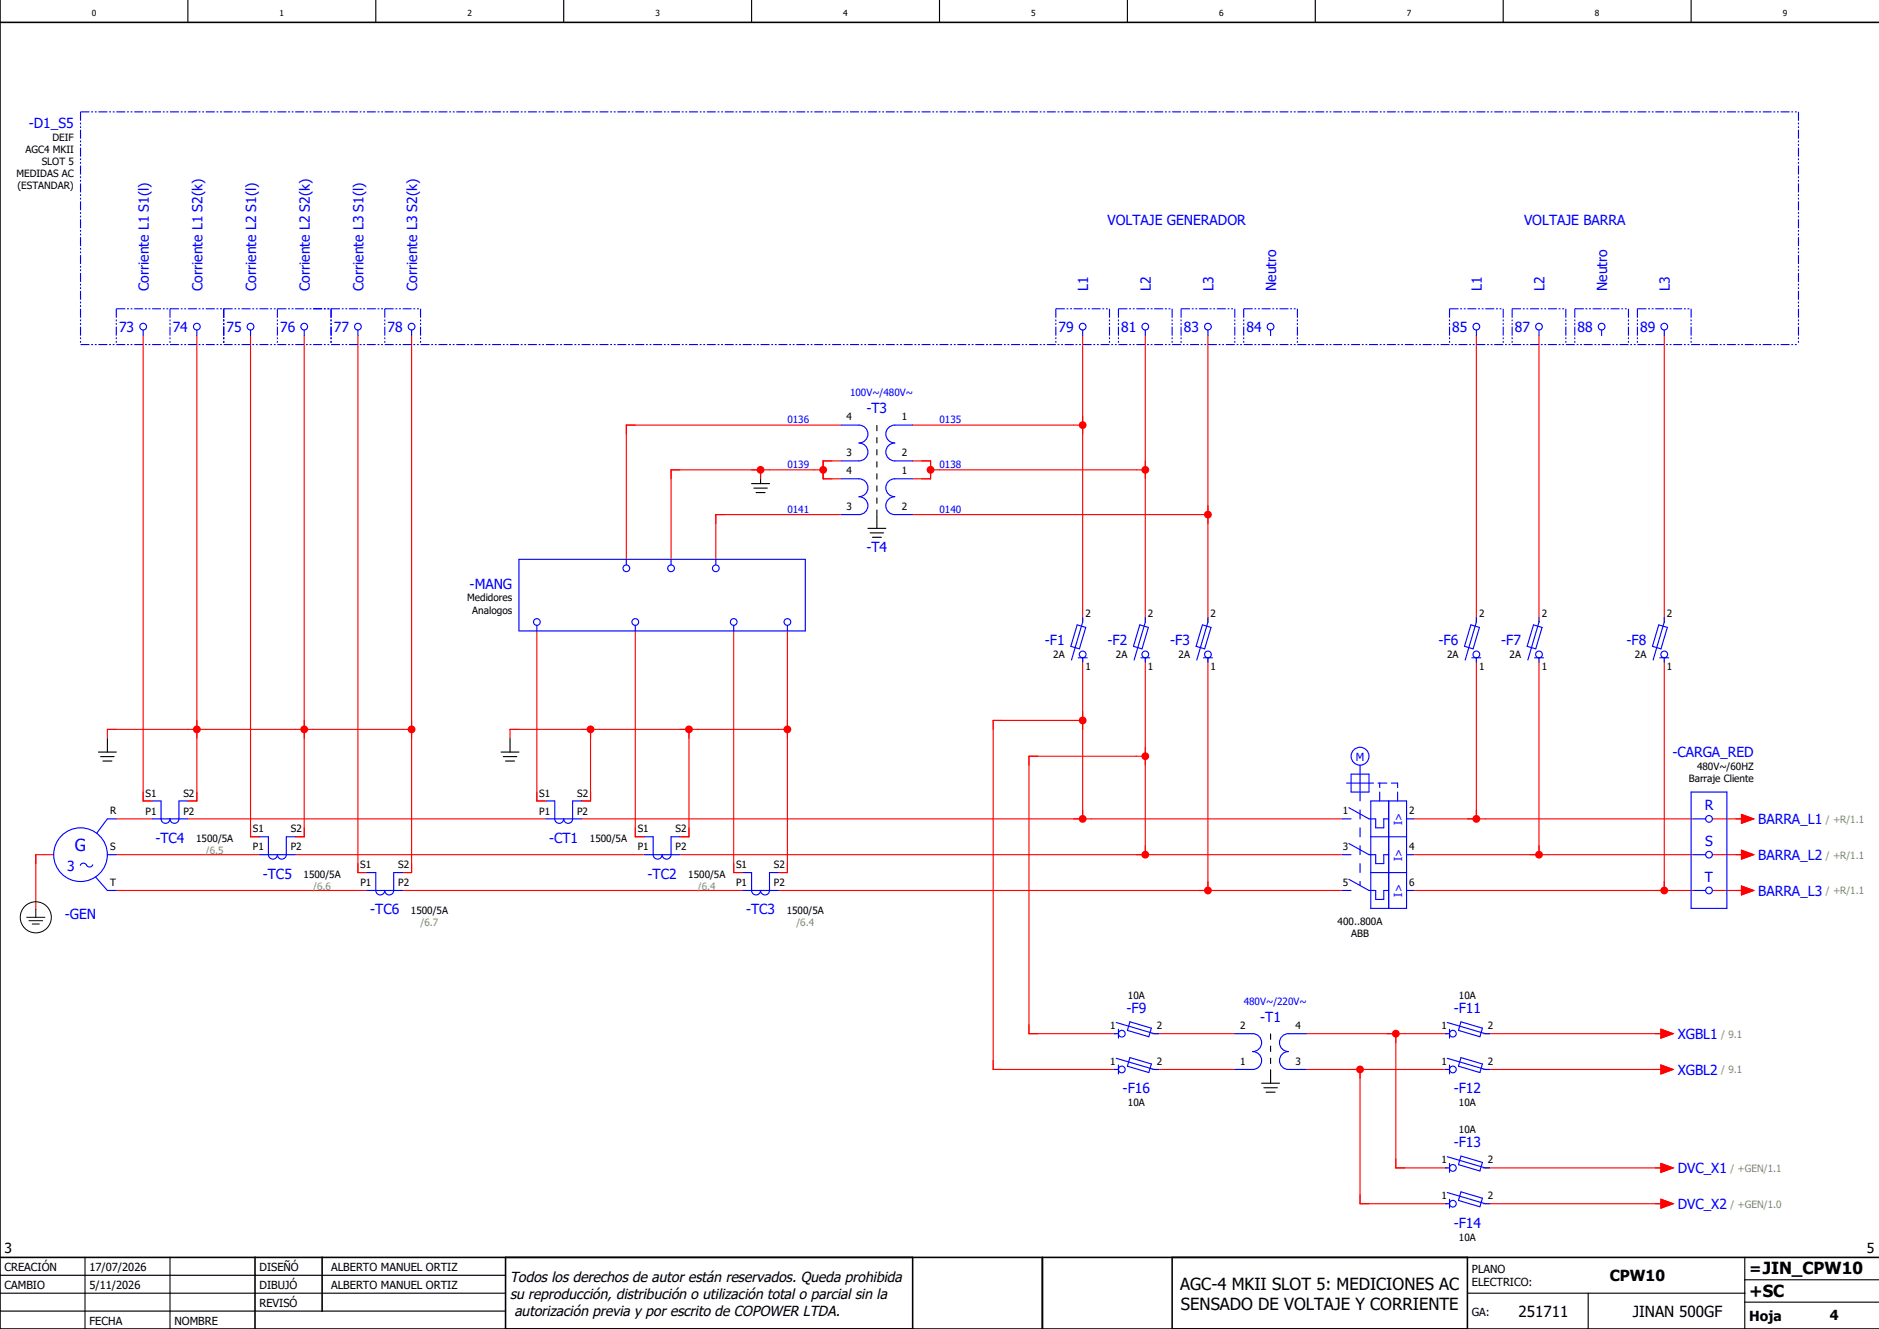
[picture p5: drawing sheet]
<svg xmlns="http://www.w3.org/2000/svg" width="420mm" height="297mm" viewBox="0 0 420 297" stroke-linecap="round" stroke-linejoin="round" font-family="sans-serif">
<g fill="none" stroke="#000" stroke-width=".25">
<path d="M42 0v5M84 0v5M126 0v5M168 0v5M210 0v5M252 0v5M294 0v5M336 0v5M378 0v5M0 285h113M0 293h113M0 289h113"/>
<path d="M19 281v16M38 281v16M328 289h62M355 289v8M390 291h30M390 281v16M390 286h30"/>
</g>
<path d="M0 5h420M0 0v297h420M0 281h420M57 281v16M72 281v12M113 281v16M204 281v16M233 281v16M262 281v16M328 281v16" fill="none" stroke="#000" stroke-width=".35"/>
<g fill="none" stroke="#f00" stroke-width=".25">
<path d="M32 75v104h2M44 75v104h-2M56 75v112h2M68 75v112h-2M80 75v120h2M92 75v120h-2M242 75v64M256 75v64M270 75v64M330 75v64M344 75v64M372 75v64"/>
<path d="M188 95h-48v30M204 95h36M170 105h-20v20M172 105h10M188 103h-4v4h4M188 115h-28v10M204 103h4v4h-4M204 115h64M210 105h44M120 141v38h2M142 141v46h2M164 141v54h2"/>
<path d="M176 141v54h-2M242 147v36h-112M256 147v44h-104M270 147v52h-96M330 147v36h-14M344 147v44h-28M372 147v52h-56M24 163h18M46 163h44M114 163h18v16h-2M134 163h20v24h-2M156 163h18"/>
<path d="M240 161h-18v78h27.5M254 169h-24v62h19.5M12 191h-4v12.3M26 183h8M26 191h32M26 199h56M42 183h80M66 191h78M90 199h76M244 183h56M258 191h42M272 199h28"/>
<path d="M332 183h46.6M346 191h32.6M374 199h4.6M382.7 183h7.3M382.7 191h7.3M382.7 199h7.3M257.5 231h18.5M257.5 239h18.5M292 231h20v30h11.5M292 239h12v30h19.5M306 239h17.5M314 231h9.5"/>
<path d="M331.5 231h40.5M331.5 239h40.5M331.5 269h40.5M331.5 261h40.5"/>
</g>
<g fill="none" stroke="#00f" stroke-width=".25" stroke-dasharray="2 .4 .4 .4 .4 .4" stroke-linecap="butt">
<path d="M50 69v8M50 69h24M62 69v8M70 69h24M74 69v8M86 69v8M94 69v8M236 69v8M236 69h12M248 69v8M250 69v8M250 69h12"/>
<path d="M262 69v8M264 69v8M264 69h12M276 69v8M278 69v8M278 69h12M290 69v8M324 69v8M324 69h12M336 69v8M338 69v8M338 69h12"/>
<path d="M350 69v8M352 69v8M352 69h12M364 69v8M366 69v8M366 69h12M378 69v8"/>
</g>
<circle cx="68" cy="163" r=".88" fill="#f00"/>
<path d="M240 183h4M242 181v2" fill="none" stroke="#f00" stroke-width=".25"/>
<circle cx="242" cy="183" r=".88" fill="#f00"/>
<path d="M254 191h4M256 189v2" fill="none" stroke="#f00" stroke-width=".25"/>
<circle cx="256" cy="191" r=".88" fill="#f00"/>
<path d="M268 199h4M270 197v2" fill="none" stroke="#f00" stroke-width=".25"/>
<circle cx="270" cy="199" r=".88" fill="#f00"/>
<path d="M328 183h4M330 181v2" fill="none" stroke="#f00" stroke-width=".25"/>
<circle cx="330" cy="183" r=".88" fill="#f00"/>
<path d="M342 191h4M344 189v2" fill="none" stroke="#f00" stroke-width=".25"/>
<circle cx="344" cy="191" r=".88" fill="#f00"/>
<path d="M370 199h4M372 197v2" fill="none" stroke="#f00" stroke-width=".25"/>
<circle cx="372" cy="199" r=".88" fill="#f00"/>
<path d="M42 163h4M44 161v4" fill="none" stroke="#f00" stroke-width=".25"/>
<circle cx="44" cy="163" r=".88" fill="#f00"/>
<path d="M26 163h-2v2M90 163h2M92 161v4" fill="none" stroke="#f00" stroke-width=".25"/>
<circle cx="92" cy="163" r=".88" fill="#f00"/>
<path d="M26 69h24M26 69v8M38 69v8M50 69v8" fill="none" stroke="#00f" stroke-width=".25" stroke-dasharray="2 .4 .4 .4 .4 .4" stroke-linecap="butt"/>
<path d="M208 103v4M208 105h2M116 163h-2v2M120 177v2h2M132 177v2h-2M142 185v2h2M154 185v2h-2M164 193v2h2M176 193v2h-2" fill="none" stroke="#f00" stroke-width=".25"/>
<circle cx="208" cy="105" r=".88" fill="#f00"/>
<path d="M206 103h2v4h-2M254 105h2M256 103v4" fill="none" stroke="#f00" stroke-width=".25"/>
<circle cx="256" cy="105" r=".88" fill="#f00"/>
<path d="M240 95h2M242 93v4" fill="none" stroke="#f00" stroke-width=".25"/>
<circle cx="242" cy="95" r=".88" fill="#f00"/>
<path d="M268 115h2M270 113v4" fill="none" stroke="#f00" stroke-width=".25"/>
<circle cx="270" cy="115" r=".88" fill="#f00"/>
<path d="M196 95v20" fill="none" stroke="#000" stroke-width=".25" stroke-dasharray="1.4 1.4" stroke-linecap="butt"/>
<path d="M182 105h2M186 103h-2v4h2" fill="none" stroke="#f00" stroke-width=".25"/>
<circle cx="184" cy="105" r=".87" fill="#f00"/>
<path d="M194 118.1h4M194.5 119.1h3M196 115.1v3M195 120.1h2" fill="none" stroke="#000" stroke-width=".25"/>
<path d="M142 95h-2v2M152 105h-2v2M162 115h-2v2M130 163h4M132 163v2" fill="none" stroke="#f00" stroke-width=".25"/>
<circle cx="132" cy="163" r=".88" fill="#f00"/>
<path d="M152 163h4M154 163v2" fill="none" stroke="#f00" stroke-width=".25"/>
<circle cx="154" cy="163" r=".88" fill="#f00"/>
<path d="M174 163h2M176 161v4" fill="none" stroke="#f00" stroke-width=".25"/>
<circle cx="176" cy="163" r=".88" fill="#f00"/>
<path d="M168 108.1h4M168.5 109.1h3M169 110.1h2M170 105.1v3" fill="none" stroke="#000" stroke-width=".25"/>
<path d="M168 105h4M170 105v2" fill="none" stroke="#f00" stroke-width=".25"/>
<circle cx="170" cy="105" r=".88" fill="#f00"/>
<path d="M22 168.1h4M22.5 169.1h3M23 170.1h2M24 165.1v3M112 168.1h4M112.5 169.1h3M113 170.1h2M114 165.1v3" fill="none" stroke="#000" stroke-width=".25"/>
<path d="M254 169h2M256 167v4" fill="none" stroke="#f00" stroke-width=".25"/>
<circle cx="256" cy="169" r=".88" fill="#f00"/>
<path d="M242 159v4M240 161h2" fill="none" stroke="#f00" stroke-width=".25"/>
<circle cx="242" cy="161" r=".88" fill="#f00"/>
<path d="M284 231v8" fill="none" stroke="#000" stroke-width=".25" stroke-dasharray="1.4 1.4" stroke-linecap="butt"/>
<path d="M284 239.1v3M282 242.1h4M282.5 243.1h3M283 244.1h2" fill="none" stroke="#000" stroke-width=".25"/>
<path d="M224 161h-2v2M232 169h-2v2M222 237v2h2M230 229v2h2M302 239h4M304 239v2M312 259v2h2M304 267v2h2" fill="none" stroke="#f00" stroke-width=".25"/>
<circle cx="304" cy="239" r=".88" fill="#f00"/>
<path d="M310 231h4M312 231v2" fill="none" stroke="#f00" stroke-width=".25"/>
<circle cx="312" cy="231" r=".88" fill="#f00"/>
<g fill="none" stroke="#00f" stroke-width=".25">
<path d="M32 73.7v1.3M44 73.7v1.3M56 73.7v1.3M68 73.7v1.3M80 73.7v1.3M92 73.7v1.3M242 73.7v1.3M256 73.7v1.3M270 73.7v1.3M284 73.7v1.3M330 73.7v1.3M344 73.7v1.3"/>
<path d="M358 73.7v1.3M372 73.7v1.3M188 95h4a2 2 0 0 1 2 2 2 2 0 0 1-2 2 2 2 0 0 1 2 2 2 2 0 0 1-2 2h-4M204 95h-4a2 2 0 0 0-2 2 2 2 0 0 0 2 2 2 2 0 0 0-2 2 2 2 0 0 0 2 2h4M188 107h4a2 2 0 0 1 2 2 2 2 0 0 1-2 2 2 2 0 0 1 2 2 2 2 0 0 1-2 2h-4M204 107h-4a2 2 0 0 0-2 2 2 2 0 0 0 2 2 2 2 0 0 0-2 2 2 2 0 0 0 2 2h4M116 125h64v16h-64zM120 139.8v1.2M140 125v1.3M142 139.8v1.2M150 125v1.3M160 125v1.3"/>
<path d="M164 139.8v1.2M176 139.8v1.2M240.8 139.6l1.9 .6-1.4 4.8-1.9-.6zM242 138v1l-2.5 8.5M254.8 139.6l1.9 .6-1.4 4.8-1.9-.6zM256 138v1l-2.5 8.5M268.8 139.6l1.9 .6-1.4 4.8-1.9-.6zM270 138v1l-2.5 8.5M328.8 139.6l1.9 .6-1.4 4.8-1.9-.6zM330 138v1l-2.5 8.5M342.8 139.6l1.9 .6-1.4 4.8-1.9-.6zM344 138v1l-2.5 8.5"/>
<path d="M370.8 139.6l1.9 .6-1.4 4.8-1.9-.6zM372 138v1l-2.5 8.5M241 147h2M242 147v1M255 147h2M256 147v1M269 147h2M270 147v1M329 147h2M330 147v1M343 147h2M344 147v1"/>
<path d="M371 147h2M372 147v1M34 179h2v4a1 1 0 0 0 1 1 1 1 0 0 0 1-1 1 1 0 0 0 1 1 1 1 0 0 0 1-1v-4h2M122 179h2v4a1 1 0 0 0 1 1 1 1 0 0 0 1-1 1 1 0 0 0 1 1 1 1 0 0 0 1-1v-4h2M301 175h6M302 173h4v4h-4zM304 171v8M306.4 179h8v24h-8zM308 175h2M308.4 175v1M308.4 177v2M310.4 179v24"/>
<path d="M311 175h1.4v1M312.4 177v2M378 177h8v26h-8zM17.9 193.4l.1-.2a.75 .75 0 0 1 1.4 .2M19.3 193.3a.75 .75 0 0 0 .7 .5 .75 .75 0 0 0 .7-.5M21.4 196l2.6 3h2M24 191h2M26 183h-2l-2.3 3.2M34 183h8M58 187h2v4a1 1 0 0 0 1 1 1 1 0 0 0 1-1 1 1 0 0 0 1 1 1 1 0 0 0 1-1v-4h2M58 191h8M82 195h2v4a1 1 0 0 0 1 1 1 1 0 0 0 1-1 1 1 0 0 0 1 1 1 1 0 0 0 1-1v-4h2"/>
<path d="M82 199h8M122 183h8M144 187h2v4a1 1 0 0 0 1 1 1 1 0 0 0 1-1 1 1 0 0 0 1 1 1 1 0 0 0 1-1v-4h2M144 191h8M166 195h2v4a1 1 0 0 0 1 1 1 1 0 0 0 1-1 1 1 0 0 0 1 1 1 1 0 0 0 1-1v-4h2M166 199h8M300 183h2M300 191h2M300 199h2M301.5 180.5l4.5 2.5h1.5v2h1.8v-2h1.1M301.5 188.5l4.5 2.5h1.5v2h1.8v-2h1.1M301.5 196.5l4.5 2.5h1.5v2h1.8v-2h1.1"/>
<path d="M304 181v2M304 185v2M304 189v2M304 193v2M304 197v.9M306.4 187h8M306.4 195h8M314.4 183h1.6M314.4 191h1.6M314.4 199h1.6M378.6 183h2.7M378.6 191h2.7"/>
<path d="M378.6 199h2.7M249 239h1M249 231h1M249.5 236.5l8.5 2.5h1M249.5 228.5l8.5 2.5h1M250 230v2M250 238v2M252.6 228.4l4.8 1.4-.6 1.9-4.8-1.4zM252.6 236.4l4.8 1.4-.6 1.9-4.8-1.4zM276 231h4a2 2 0 0 1 2 2 2 2 0 0 1-2 2 2 2 0 0 1 2 2 2 2 0 0 1-2 2h-4M292 231h-4a2 2 0 0 0-2 2 2 2 0 0 0 2 2 2 2 0 0 0-2 2 2 2 0 0 0 2 2h4M323 239h1"/>
<path d="M323 231h1M323.5 236.5l8.5 2.5h1M323.5 228.5l8.5 2.5h1M324 230v2M324 238v2M326.6 236.4l4.8 1.4-.6 1.9-4.8-1.4zM326.6 228.4l4.8 1.4-.6 1.9-4.8-1.4zM323.5 258.5l8.5 2.5h1M326.6 258.4l4.8 1.4-.6 1.9-4.8-1.4zM323 269h1M323 261h1M323.5 266.5l8.5 2.5h1"/>
<path d="M324 260v2M324 268v2M326.6 266.4l4.8 1.4-.6 1.9-4.8-1.4z"/>
<circle cx="32" cy="73" r=".75"/>
<circle cx="44" cy="73" r=".75"/>
<circle cx="56" cy="73" r=".75"/>
<circle cx="68" cy="73" r=".75"/>
<circle cx="80" cy="73" r=".75"/>
<circle cx="92" cy="73" r=".75"/>
<circle cx="242" cy="73" r=".75"/>
<circle cx="256" cy="73" r=".75"/>
<circle cx="270" cy="73" r=".75"/>
<circle cx="284" cy="73" r=".75"/>
<circle cx="330" cy="73" r=".75"/>
<circle cx="344" cy="73" r=".75"/>
<circle cx="358" cy="73" r=".75"/>
<circle cx="372" cy="73" r=".75"/>
<circle cx="120" cy="139" r=".75"/>
<circle cx="140" cy="127" r=".75"/>
<circle cx="142" cy="139" r=".75"/>
<circle cx="150" cy="127" r=".75"/>
<circle cx="160" cy="127" r=".75"/>
<circle cx="164" cy="139" r=".75"/>
<circle cx="176" cy="139" r=".75"/>
<circle cx="242" cy="146.2" r=".75"/>
<circle cx="256" cy="146.2" r=".75"/>
<circle cx="270" cy="146.2" r=".75"/>
<circle cx="330" cy="146.2" r=".75"/>
<circle cx="344" cy="146.2" r=".75"/>
<circle cx="372" cy="146.2" r=".75"/>
<circle cx="304" cy="169" r="2"/>
<circle cx="18" cy="191" r="6"/>
<circle cx="382" cy="183" r=".75"/>
<circle cx="382" cy="191" r=".75"/>
<circle cx="382" cy="199" r=".75"/>
<circle cx="250.7" cy="231" r=".75"/>
<circle cx="250.7" cy="239" r=".75"/>
<circle cx="324.7" cy="231" r=".75"/>
<circle cx="324.7" cy="239" r=".75"/>
<circle cx="324.7" cy="269" r=".75"/>
<circle cx="324.7" cy="261" r=".75"/>
</g>
<path d="M18 25h384M18 25v52M402 25v52M18 77h384" fill="none" stroke="#00f" stroke-width=".25" stroke-dasharray="2 .4 .4 .4 .4 .4" stroke-linecap="butt"/>
<g fill="none" stroke="#000" stroke-width=".22">
<path d="M6 205h4M6.5 205.8h3M7.3 206.5h1.5M8 203.3v1.7"/>
<circle cx="8" cy="205" r="3.5"/>
</g>
<g fill="#f00" stroke="#f00" stroke-width=".22">
<path d="M371.2 230l2.8 1-2.8 1z"/>
<path d="M371.2 238l2.8 1-2.8 1z"/>
<path d="M371.2 260l2.8 1-2.8 1z"/>
<path d="M371.2 268l2.8 1-2.8 1z"/>
<path d="M389.3 182l2.7 1-2.7 1z"/>
<path d="M389.3 190l2.7 1-2.7 1z"/>
<path d="M389.3 198l2.7 1-2.7 1z"/>
</g>
<g fill="none" stroke="#f00" stroke-width=".25">
<path d="M388 183h1.3M388 191h1.3M388 199h1.3M389.3 182l2.7 1-2.7 1zM389.3 190l2.7 1-2.7 1zM389.3 198l2.7 1-2.7 1zM370 231h1.2M370 239h1.2M371.2 230l2.8 1-2.8 1zM371.2 238l2.8 1-2.8 1zM370 261h1.2M370 269h1.2"/>
<path d="M371.2 260l2.8 1-2.8 1zM371.2 268l2.8 1-2.8 1z"/>
</g>
<text font-size="3.7" fill="#00f" x="16.8" y="190.2">G</text>
<g font-size="3.7">
<text x="263.8" y="288.2">AGC-4 MKII SLOT 5: MEDICIONES AC</text>
<text x="264" y="292.7">SENSADO DE VOLTAJE Y CORRIENTE</text>
<text x="391" y="289.8">+SC</text>
</g>
<g font-size="3.4">
<text x="359.8" y="286.4">CPW10</text>
<text x="391" y="284.6">=JIN_CPW10</text>
<text x="339.4" y="294.4">251711</text>
<text x="365" y="294.4">JINAN 500GF</text>
</g>
<g font-size="3.2">
<text x="114" y="286.5">Todos los derechos de autor están reservados. Queda prohibida</text>
<text x="114" y="290.2">su reproducción, distribución o utilización total o parcial sin la</text>
<text x="115" y="294">autorización previa y por escrito de COPOWER LTDA.</text>
</g>
<g font-size="3.1" fill="#00f">
<text x="6.5" y="28.6">-D1_S5</text>
<text x="247.5" y="50.2">VOLTAJE GENERADOR</text>
<text x="340.7" y="50.2">VOLTAJE BARRA</text>
<text x="33.2" y="65" transform="rotate(-90 33.2 65)">Corriente L1 S1(l)</text>
<text x="45.2" y="65" transform="rotate(-90 45.2 65)">Corriente L1 S2(k)</text>
<text x="57.2" y="65" transform="rotate(-90 57.2 65)">Corriente L2 S1(l)</text>
<text x="69.2" y="65" transform="rotate(-90 69.2 65)">Corriente L2 S2(k)</text>
<text x="81.2" y="65" transform="rotate(-90 81.2 65)">Corriente L3 S1(l)</text>
<text x="93.2" y="65" transform="rotate(-90 93.2 65)">Corriente L3 S2(k)</text>
<text x="243.2" y="65" transform="rotate(-90 243.2 65)">L1</text>
<text x="257.2" y="65" transform="rotate(-90 257.2 65)">L2</text>
<text x="271.2" y="65" transform="rotate(-90 271.2 65)">L3</text>
<text x="285.2" y="65" transform="rotate(-90 285.2 65)">Neutro</text>
<text x="331.2" y="65" transform="rotate(-90 331.2 65)">L1</text>
<text x="345.2" y="65" transform="rotate(-90 345.2 65)">L2</text>
<text x="359.2" y="65" transform="rotate(-90 359.2 65)">Neutro</text>
<text x="373.2" y="65" transform="rotate(-90 373.2 65)">L3</text>
<text x="26.6" y="74.2">73</text>
<text x="38.6" y="74.2">74</text>
<text x="50.6" y="74.2">75</text>
<text x="62.6" y="74.2">76</text>
<text x="74.6" y="74.2">77</text>
<text x="86.6" y="74.2">78</text>
<text x="236.6" y="74.2">79</text>
<text x="250.6" y="74.2">81</text>
<text x="264.6" y="74.2">83</text>
<text x="278.6" y="74.2">84</text>
<text x="324.6" y="74.2">85</text>
<text x="338.6" y="74.2">87</text>
<text x="352.6" y="74.2">88</text>
<text x="366.6" y="74.2">89</text>
<text x="193.7" y="92.4">-T3</text>
<text x="193.7" y="123.4">-T4</text>
<text x="105" y="131.5">-MANG</text>
<text x="233.6" y="144.2">-F1</text>
<text x="247.6" y="144.2">-F2</text>
<text x="261.6" y="144.2">-F3</text>
<text x="321.6" y="144.2">-F6</text>
<text x="335.6" y="144.2">-F7</text>
<text x="363.6" y="144.2">-F8</text>
<text x="373.8" y="169.1">-CARGA_RED</text>
<text x="381" y="181">R</text>
<text x="393" y="184.2">BARRA_L1</text>
<text x="34.7" y="188.4">-TC4</text>
<text x="122.7" y="188.4">-CT1</text>
<text x="381.1" y="189">S</text>
<text x="15" y="194.7">3</text>
<text x="58.7" y="196.4">-TC5</text>
<text x="144.7" y="196.4">-TC2</text>
<text x="381.1" y="197">T</text>
<text x="393" y="192.2">BARRA_L2</text>
<text x="393" y="200.2">BARRA_L3</text>
<text x="14.5" y="205.4">-GEN</text>
<text x="82.7" y="204.4">-TC6</text>
<text x="166.7" y="204.4">-TC3</text>
<text x="251.8" y="226.4">-F9</text>
<text x="324.9" y="226.4">-F11</text>
<text x="281.7" y="228.4">-T1</text>
<text x="375" y="232.2">XGBL1</text>
<text x="250.9" y="244.4">-F16</text>
<text x="324.9" y="244.4">-F12</text>
<text x="375" y="240.2">XGBL2</text>
<text x="324.9" y="256.4">-F13</text>
<text x="375" y="262.2">DVC_X1</text>
<text x="324.9" y="274.4">-F14</text>
<text x="375" y="270.2">DVC_X2</text>
</g>
<g font-size="3.1">
<text x="1" y="280">3</text>
<text x="417.3" y="280">5</text>
<text x="391" y="295.2">Hoja</text>
<text x="409" y="295">4</text>
</g>
<g font-size="2.5" fill="#00f">
<text x="303" y="170">M</text>
<text x="313.4" y="184.4" transform="rotate(-90 313.4 184.4)">I&gt;</text>
<text x="313.4" y="192.4" transform="rotate(-90 313.4 192.4)">I&gt;</text>
<text x="313.4" y="200.4" transform="rotate(-90 313.4 200.4)">I&gt;</text>
</g>
<g font-size="2.5">
<text x="1" y="284">CREACIÓN</text>
<text x="20" y="284">17/07/2026</text>
<text x="58" y="284">DISEÑÓ</text>
<text x="74" y="284">ALBERTO MANUEL ORTIZ</text>
<text x="329" y="284.5">PLANO</text>
<text x="329" y="287.5">ELECTRICO:</text>
<text x="1" y="288">CAMBIO</text>
<text x="20" y="288">5/11/2026</text>
<text x="58" y="292">REVISÓ</text>
<text x="58" y="288">DIBUJÓ</text>
<text x="74" y="288">ALBERTO MANUEL ORTIZ</text>
<text x="329" y="294">GA:</text>
<text x="20" y="296">FECHA</text>
<text x="39" y="296">NOMBRE</text>
</g>
<g font-size="2.2">
<text x="5.7" y="34.2">AGC4 MKII</text>
<text x="11.7" y="31.5">DEIF</text>
<text x="3.7" y="39.6">MEDIDAS AC</text>
<text x="9.3" y="36.9">SLOT 5</text>
<text x="3.9" y="42.3">(ESTANDAR)</text>
<text x="189.2" y="93.9">4</text>
<text x="201.6" y="93.9">1</text>
<text x="189.2" y="101.9">3</text>
<text x="201.6" y="101.9">2</text>
<text x="189.2" y="105.9">4</text>
<text x="201.6" y="105.9">1</text>
<text x="189.2" y="113.9">3</text>
<text x="201.6" y="113.9">2</text>
<text x="104.4" y="134.4">Medidores</text>
<text x="105.6" y="137.1">Analogos</text>
<text x="242.6" y="137.9">2</text>
<text x="256.6" y="137.9">2</text>
<text x="270.6" y="137.9">2</text>
<text x="330.6" y="137.9">2</text>
<text x="344.6" y="137.9">2</text>
<text x="372.6" y="137.9">2</text>
<text x="235.4" y="147.1">2A</text>
<text x="242.6" y="149.8">1</text>
<text x="249.4" y="147.1">2A</text>
<text x="256.6" y="149.8">1</text>
<text x="263.4" y="147.1">2A</text>
<text x="270.6" y="149.8">1</text>
<text x="323.4" y="147.1">2A</text>
<text x="330.6" y="149.8">1</text>
<text x="337.4" y="147.1">2A</text>
<text x="344.6" y="149.8">1</text>
<text x="365.4" y="147.1">2A</text>
<text x="372.6" y="149.8">1</text>
<text x="379.3" y="172">480V~/60HZ</text>
<text x="32.5" y="178">S1</text>
<text x="41" y="178">S2</text>
<text x="120.5" y="178">S1</text>
<text x="129" y="178">S2</text>
<text x="377.5" y="174.7">Barraje Cliente</text>
<text x="24.6" y="181.9">R</text>
<text x="32.5" y="182">P1</text>
<text x="41" y="182">P2</text>
<text x="120.5" y="182">P1</text>
<text x="129" y="182">P2</text>
<text x="300.2" y="181.9">1</text>
<text x="315" y="181.9">2</text>
<text x="24.6" y="189.9">S</text>
<text x="43.9" y="188.2">1500/5A</text>
<text x="56.5" y="186">S1</text>
<text x="56.5" y="190">P1</text>
<text x="65" y="190">P2</text>
<text x="65" y="186">S2</text>
<text x="131.9" y="188.2">1500/5A</text>
<text x="142.5" y="186">S1</text>
<text x="142.5" y="190">P1</text>
<text x="151" y="190">P2</text>
<text x="151" y="186">S2</text>
<text x="300.2" y="189.9">3</text>
<text x="315" y="189.9">4</text>
<text x="24.6" y="197.9">T</text>
<text x="67.9" y="196.2">1500/5A</text>
<text x="80.5" y="194">S1</text>
<text x="89" y="194">S2</text>
<text x="153.9" y="196.2">1500/5A</text>
<text x="164.5" y="194">S1</text>
<text x="173" y="194">S2</text>
<text x="300.2" y="197.9">5</text>
<text x="315" y="197.9">6</text>
<text x="80.5" y="198">P1</text>
<text x="89" y="198">P2</text>
<text x="164.5" y="198">P1</text>
<text x="173" y="198">P2</text>
<text x="91.9" y="204.2">1500/5A</text>
<text x="175.9" y="204.2">1500/5A</text>
<text x="299" y="206.7">400..800A</text>
<text x="302" y="209.4">ABB</text>
<text x="252.1" y="223.2">10A</text>
<text x="326.1" y="223.2">10A</text>
<text x="248.2" y="229.9">1</text>
<text x="258.6" y="229.9">2</text>
<text x="277.2" y="229.9">2</text>
<text x="289.6" y="229.9">4</text>
<text x="322.2" y="229.9">1</text>
<text x="332.6" y="229.9">2</text>
<text x="248.2" y="237.9">1</text>
<text x="258.6" y="237.9">2</text>
<text x="277.2" y="237.9">1</text>
<text x="289.6" y="237.9">3</text>
<text x="322.2" y="237.9">1</text>
<text x="332.6" y="237.9">2</text>
<text x="252.1" y="247.2">10A</text>
<text x="326.1" y="247.2">10A</text>
<text x="326.1" y="253.2">10A</text>
<text x="322.2" y="259.9">1</text>
<text x="332.6" y="259.9">2</text>
<text x="322.2" y="267.9">1</text>
<text x="332.6" y="267.9">2</text>
<text x="326.1" y="277.2">10A</text>
</g>
<g font-size="2.2" fill="#00f">
<text x="190" y="88.5">100V~/480V~</text>
<text x="176" y="94.5">0136</text>
<text x="210" y="94.5">0135</text>
<text x="176" y="104.5">0139</text>
<text x="210" y="104.5">0138</text>
<text x="176" y="114.5">0141</text>
<text x="210" y="114.5">0140</text>
<text x="278" y="224.5">480V~/220V~</text>
</g>
<g font-size="2.2" fill="#7ca552">
<text x="408.1" y="183.9">/ +R/1.1</text>
<text x="46" y="190.9">/6.5</text>
<text x="408.1" y="191.9">/ +R/1.1</text>
<text x="70" y="198.9">/6.6</text>
<text x="156" y="198.9">/6.4</text>
<text x="408.1" y="199.9">/ +R/1.1</text>
<text x="94" y="206.9">/6.7</text>
<text x="178" y="206.9">/6.4</text>
<text x="384.7" y="231.9">/ 9.1</text>
<text x="384.7" y="239.9">/ 9.1</text>
<text x="386.8" y="261.9">/ +GEN/1.1</text>
<text x="386.8" y="269.9">/ +GEN/1.0</text>
</g>
<g font-size="1.9">
<text x="20.5" y="3.6">0</text>
<text x="62.5" y="3.6">1</text>
<text x="104.5" y="3.6">2</text>
<text x="146.5" y="3.6">3</text>
<text x="188.5" y="3.6">4</text>
<text x="230.5" y="3.6">5</text>
<text x="272.5" y="3.6">6</text>
<text x="314.5" y="3.6">7</text>
<text x="356.5" y="3.6">8</text>
<text x="398.5" y="3.6">9</text>
</g>
</svg>
